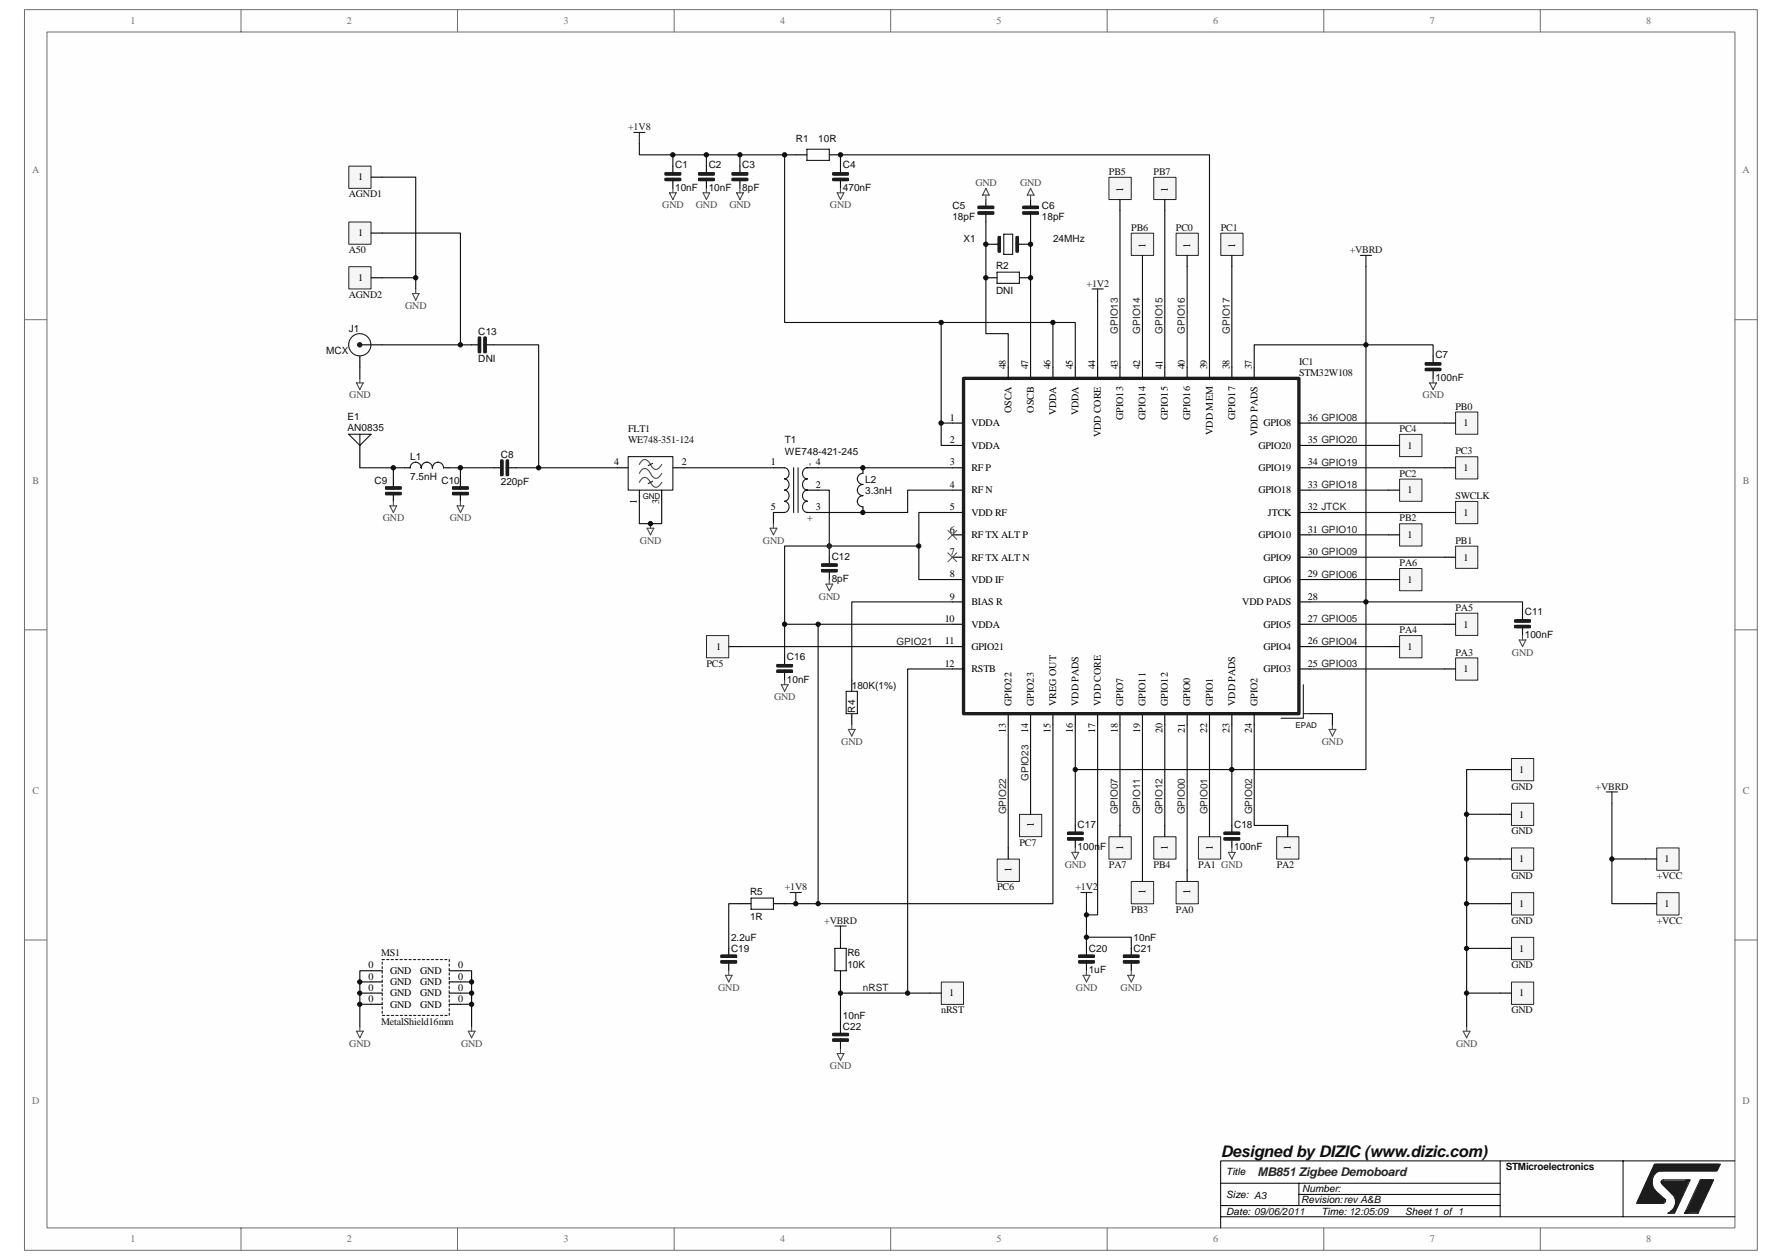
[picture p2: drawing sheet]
<svg xmlns="http://www.w3.org/2000/svg" width="297mm" height="210mm" viewBox="0 0 297 210" stroke-linecap="round" stroke-linejoin="round" font-family="sans-serif">
<path d="M4.1 1.6h288.8v206.8h-288.8z" fill="#fefefe"/>
<path d="M4.1 1.6h288.8v206.8h-288.8z" fill="none" stroke="#6e6e6e" stroke-width=".17"/>
<path d="M7.8 5.4h281.4v199.2h-281.4z" fill="#fefefe"/>
<g fill="none" stroke="#6e6e6e" stroke-width=".17">
<path d="M7.8 5.3h281.4v199.3h-281.4zM40.2 1.6v3.7M76.3 1.6v3.7M112.4 1.6v3.7M148.5 1.6v3.7M184.5 1.6v3.7M220.7 1.6v3.7M256.7 1.6v3.7M4.1 53.3h3.7M289.2 53.3h3.7M4.1 105h3.7M289.2 105h3.7"/>
<path d="M4.1 156.7h3.7M289.2 156.7h3.7M40.2 204.6v3.8M76.3 204.6v3.8M112.4 204.6v3.8M148.5 204.6v3.8M184.5 204.6v3.8M220.7 204.6v3.8M256.7 204.6v3.8"/>
</g>
<circle cx="138.2" cy="91" r=".36" fill="#0e0e0e" stroke="#0e0e0e" stroke-width=".17"/>
<path d="M203.5 197.2h46.6M216.5 197.2v3.7M216.5 199.1h33.6M250.1 193.5v9.3M270.5 193.5v9.3M289.2 193.5h-85.7v11.1M203.5 200.9h46.6M203.5 202.8h85.7" fill="none" stroke="#000" stroke-width=".17"/>
<g fill="none" stroke="#1c1c1c" stroke-width=".19">
<path d="M105.6 22.1h1.9M106.6 22.1v1.8M110.8 28.8h2.7v.4h-2.7zM110.8 29.7h2.7v.4h-2.7zM116.4 28.8h2.7v.4h-2.7zM116.4 29.7h2.7v.4h-2.7zM122 28.8h2.6v.4h-2.6zM122 29.7h2.6v.4h-2.6zM134.5 24.9h3.7v1.8h-3.7zM138.8 28.8h2.6v.4h-2.6zM138.8 29.7h2.6v.4h-2.6zM163 34.4h2.6v.4h-2.6z"/>
<path d="M163 35.3h2.6v.4h-2.6zM166.4 39.4h.3v2.6h-.3zM166.6 39.6v2.2M167.3 39h1.5v3.4h-1.5zM169.4 39.4h.3v2.6h-.3zM169.6 39.6v2.2M170.5 34.4h2.6v.4h-2.6zM170.5 35.3h2.6v.4h-2.6zM166.2 40.7h.4M169.6 40.7h.3M182 48.2h1.9M183 48.2v1.8"/>
<path d="M226.8 42.6h1.8M227.7 42.6v1.8M143.8 78.9a.92 .92 0 0 0-.9 .9 .91 .91 0 0 0 .9 .9M237.6 60.5h2.6v.3h-2.6zM237.6 61.4h2.6v.4h-2.6zM143.8 80.8a.92 .92 0 0 0-.9 .9 .97 .97 0 0 0 .9 .9 .92 .92 0 0 0-.9 1v-.1a.91 .91 0 0 0 .9 1M129.5 110.7h2.6v.4h-2.6zM129.5 111.7h2.6v.4h-2.6zM141.1 115.2h1.8v3.7h-1.8zM217.3 114.1v5.6h-3.8M217.3 118.9h1.1M252.5 103.3h2.6v.4h-2.6z"/>
<path d="M252.5 104.2h2.6v.4h-2.6zM177.9 138.7h2.6v.4h-2.6zM177.9 139.6h2.6v.4h-2.6zM204 138.7h2.6v.4h-2.6zM204 139.6h2.6v.4h-2.6zM120.2 159.2h2.6v.4h-2.6zM125.2 149.7h3.7v1.8h-3.7zM131.7 148.7h1.9M132.6 148.7v1.9M139.2 158.1h1.9v3.7h-1.9zM139.2 154.3h1.9M140.1 154.3v1.9"/>
<path d="M179.8 159.2h2.6v.4h-2.6zM180.2 148.7h1.8M181.1 148.7v1.9M187.3 159.2h2.6v.4h-2.6zM120.2 160.1h2.6v.4h-2.6zM138.8 172.2h2.6v.4h-2.6zM138.8 173.1h2.6v.4h-2.6zM179.8 160.1h2.6v.4h-2.6zM187.3 160.1h2.6v.4h-2.6zM275.8 198.3l1.8 1.7M275.9 198.3a1.93 1.93 0 0 1 1-3.2h9.3l.6-1.1h-11l-3 6.5h4.5a.38 .38 0 0 0 .3-.3 .38 .38 0 0 0-.2-.4M277.1 197.4l1.7 1.7a1.8 1.8 0 0 1-.3 2.7"/>
<path d="M277.1 197.3a.37 .37 0 0 1-.2-.4 .37 .37 0 0 1 .4-.3h4.4l-2.6 5.6h-1.1l.6-.4M281.2 196.6l-1 .6M281.6 196.6l-.2 .4v-.4l-.2 .2M278.9 201.8l.6-1.3h.2l-.6 1.3-.5 .2 .3-.3 .4-1 .6-.4-.8 1.7h-.7M280.8 202.2h2.2l2.6-5.6h-2.2l-2.6 5.6 .4-.4v.4M281.2 201.8l-.2 .4M282.8 201.8l.2 .4"/>
</g>
<g fill="none" stroke="#1c1c1c" stroke-width=".56">
<path d="M111 29h2.3M111 29.9h2.3M116.6 29h2.3M116.6 29.9h2.3M122.2 29h2.3M122.2 29.9h2.3M139 29h2.2M139 29.9h2.2M163.2 34.6h2.3M163.2 35.5h2.3M166.6 39.6v2.2M169.6 39.6v2.2"/>
<path d="M170.7 34.6h2.2M170.7 35.5h2.2M160.6 63.1h55.9v55.8h-55.9zM237.8 60.6h2.2M237.8 61.6h2.2M129.7 110.9h2.2M129.7 111.9h2.2M252.7 103.5h2.2M252.7 104.4h2.2M178.1 138.9h2.3M178.1 139.8h2.3M204.2 138.9h2.3"/>
<path d="M204.2 139.8h2.3M120.4 159.4h2.2M180 159.4h2.2M187.4 159.4h2.3M120.4 160.3h2.2M139 172.4h2.2M139 173.3h2.2M180 160.3h2.2M187.4 160.3h2.3M274.8 199.1l-.3 .5h1.3l-.8-.5-.2-1-.9 1.9h3l-1.7-1.1-.4-1.7-1.3 3M276.5 194.8l-.9 .7M277.3 197h3.9l-1.5 3.3h-.2v-.7l-.2-.4-2.2-2.2 .9 .4h2.6l-.7 1.8v.4l-.4-.7-1.1-1.2h1.8l-.3 1-1-.6h1"/>
<path d="M283.6 196.8h1.7l-2.5 5h-1.4zM283.6 197h1.1l-2 4.5h-.8l2.1-4.1h.3l-2 4.1M286 194.6h-10.2l.2-.4h10.4l-.4 .7h-10.4l-2.4 5.4h3.9l.2-.1v-.2l-1.7-1.5-.6-1h.2v-1.4l.4-.8 .5-.4"/>
</g>
<g fill="none" stroke="#000" stroke-width=".19">
<path d="M112.2 27.7v1.1M112.2 30.1v1.3M117.7 27.7v1.1M117.7 30.1v1.3M123.3 27.7v1.1M123.3 30.1v1.3M132.6 25.8h1.9M138.2 25.8h1.9M140.1 27.7v1.1M140.1 30.1v1.3M164.3 33.3v1.1M164.3 35.7v1.3"/>
<path d="M171.8 33.3v1.1M171.8 35.7v1.3M164.3 40.7h1.9M169.9 40.7h1.9M238.9 59.3v1.2M143.8 78v.9M158.7 70.5h1.9M158.7 74.2h1.9M158.7 78h1.9M168.1 61.2v1.9M171.8 61.2v1.9M175.5 61.2v1.9"/>
<path d="M179.2 61.2v1.9M183 61.2v1.9M186.7 61.2v1.9M190.4 61.2v1.9M194.2 61.2v1.9M197.9 61.2v1.9M201.6 61.2v1.9M205.3 61.2v1.9M209.1 61.2v1.9M216.5 70.5h1.9M216.5 74.2h1.9M216.5 78h1.9"/>
<path d="M238.9 61.8v1.3M143.8 84.5v.9M158.7 81.7h1.9M158.7 85.4h1.9M158.7 89.1h1.9M158.7 92.9h1.9M158.7 96.6h1.9M216.5 81.7h1.9M216.5 85.4h1.9M216.5 89.1h1.9M216.5 92.9h1.9M216.5 96.6h1.9"/>
<path d="M130.8 109.6v1.1M130.8 112.1v1.2M142 113.3v1.9M142 118.9v1.9M158.7 100.3h1.9M158.7 104h1.9M158.7 107.8h1.9M158.7 111.5h1.9M168.1 118.9v1.9M171.8 118.9v1.9M175.5 118.9v1.9M179.2 118.9v1.9"/>
<path d="M183 118.9v1.9M186.7 118.9v1.9M190.4 118.9v1.9M194.2 118.9v1.9M197.9 118.9v1.9M201.6 118.9v1.9M205.3 118.9v1.9M209.1 118.9v1.9M216.5 100.3h1.9M216.5 104h1.9M216.5 107.8h1.9M216.5 111.5h1.9"/>
<path d="M218.4 118.9h1.8M253.8 102.2v1.1M253.8 104.6v1.3M179.2 137.6v1.1M179.2 140v1.3M205.3 137.6v1.1M205.3 140v1.3M121.5 158.1v1.1M123.3 150.6h1.9M128.9 150.6h1.9M140.1 156.2v1.9M181.1 158.1v1.1"/>
<path d="M188.6 158.1v1.1M121.5 160.5v1.3M140.1 161.8v1.8M140.1 171.1v1.1M140.1 173.5v1.3M181.1 160.5v1.3M188.6 160.5v1.3"/>
</g>
<g fill="none" stroke="#4c4c4c" stroke-width=".19">
<path d="M111.6 32.1h1.1l-.5 1.2zM112.2 31.4v.7M117.2 32.1h1.1l-.6 1.2zM117.7 31.4v.7M122.8 32.1h1.1l-.6 1.2zM123.3 31.4v.7M139.5 32.1h1.2l-.6 1.2zM140.1 31.4v.7M164.3 31.4l.6 1.1h-1.1zM164.3 32.5v.8M171.8 31.4l.6 1.1h-1.2zM171.8 32.5v.8"/>
<path d="M238.3 63.8h1.1l-.5 1.1zM238.9 63.1v.7M130.2 114.1h1.2l-.6 1.1zM130.8 113.3v.8M253.2 106.7h1.1l-.5 1.1zM253.8 105.9v.8M141.4 121.6h1.1l-.5 1.1zM142 120.8v.8M221.5 121.6h1.2l-.6 1.1zM222.1 120.8v.8M178.7 142h1.1l-.6 1.2zM179.2 141.3v.7"/>
<path d="M204.8 142h1.1l-.6 1.2zM205.3 141.3v.7M120.9 162.5h1.1l-.5 1.1zM121.5 161.8v.7M139.5 175.6h1.2l-.6 1.1zM140.1 174.8v.8M180.5 162.5h1.2l-.6 1.1zM181.1 161.8v.7M188 162.5h1.1l-.5 1.1zM188.6 161.8v.7"/>
</g>
<g fill="none" stroke="#0e0e0e" stroke-width=".19">
<path d="M106.6 23.9v1.9h24.2M112.2 25.8v1.9M117.7 25.8v1.9M123.3 25.8v1.9M132.6 25.8h-1.8v27.9h44.7M140.1 27.7v-1.9h61.5v35.4M164.3 37v18.6h3.8v5.6M171.8 37v24.2M156.9 53.7v16.8M183 50v11.2M227.7 44.4v13.1h11.2v1.8M136.4 78h22.3"/>
<path d="M158.7 70.5h-1.8v3.7h1.8M175.5 61.2v-7.5h3.7v7.5M209.1 61.2v-3.7h18.6v42.8h-9.3M218.4 74.2h13M153.2 91h-22.4v13h27.9M158.7 85.4h-5.5v11.2h5.5M218.4 89.1h13M218.4 96.6h13M218.4 81.7h13M130.8 104v5.6M136.4 104v46.6M158.7 100.3h-16.7v13"/>
<path d="M218.4 107.8h13M220.2 118.9h1.9v1.9M175.5 120.8v29.8h-44.7M179.2 120.8v7.4h26.1v-7.4M179.2 128.2v9.4M183 120.8v31.7h-1.9M186.7 120.8v16.8M194.2 120.8v16.8M201.6 120.8v16.8M123.3 150.6h-1.8v7.5M181.1 150.6v5.6h7.5v1.9M181.1 156.2v1.9"/>
<path d="M140.1 163.6v7.5"/>
</g>
<path d="M158 88.4l1.5 1.5M158 92.1l1.5 1.5M159.5 88.4l-1.5 1.5M159.5 92.1l-1.5 1.5" fill="none" stroke="#4c4c4c" stroke-width=".17"/>
<path d="M233.3 94.8h3.7v3.6h-3.7z" fill="#f5f5f5"/>
<path d="M233.3 94.7h3.7v3.7h-3.7z" fill="none" stroke="#262626" stroke-width=".17"/>
<path d="M231.4 96.6h1.9" fill="none" stroke="#000" stroke-width=".19"/>
<path d="M233.3 87.3h3.7v3.7h-3.7z" fill="#f5f5f5"/>
<path d="M233.3 87.3h3.7v3.7h-3.7z" fill="none" stroke="#262626" stroke-width=".17"/>
<path d="M231.4 89.1h1.9" fill="none" stroke="#000" stroke-width=".19"/>
<path d="M233.3 79.9h3.7v3.6h-3.7z" fill="#f5f5f5"/>
<path d="M233.3 79.8h3.7v3.7h-3.7z" fill="none" stroke="#262626" stroke-width=".17"/>
<path d="M231.4 81.7h1.9" fill="none" stroke="#000" stroke-width=".19"/>
<path d="M233.3 72.4h3.7v3.7h-3.7z" fill="#f5f5f5"/>
<path d="M233.3 72.4h3.7v3.7h-3.7z" fill="none" stroke="#262626" stroke-width=".17"/>
<path d="M231.4 74.2h1.9" fill="none" stroke="#000" stroke-width=".19"/>
<path d="M233.3 105.9h3.7v3.7h-3.7z" fill="#f5f5f5"/>
<path d="M233.3 105.9h3.7v3.7h-3.7z" fill="none" stroke="#262626" stroke-width=".17"/>
<path d="M231.4 107.8h1.9" fill="none" stroke="#000" stroke-width=".19"/>
<path d="M242.7 68.7h3.6v3.7h-3.6z" fill="#f5f5f5"/>
<path d="M242.6 68.7h3.7v3.7h-3.7z" fill="none" stroke="#262626" stroke-width=".17"/>
<path d="M240.7 70.5h1.9" fill="none" stroke="#000" stroke-width=".19"/>
<path d="M242.7 76.1h3.6v3.7h-3.6z" fill="#f5f5f5"/>
<path d="M242.6 76.1h3.7v3.7h-3.7z" fill="none" stroke="#262626" stroke-width=".17"/>
<path d="M240.7 78h1.9" fill="none" stroke="#000" stroke-width=".19"/>
<path d="M242.7 83.6h3.6v3.7h-3.6z" fill="#f5f5f5"/>
<path d="M242.6 83.6h3.7v3.7h-3.7z" fill="none" stroke="#262626" stroke-width=".17"/>
<path d="M240.7 85.4h1.9" fill="none" stroke="#000" stroke-width=".19"/>
<path d="M242.7 91h3.6v3.7h-3.6z" fill="#f5f5f5"/>
<path d="M242.6 91h3.7v3.7h-3.7z" fill="none" stroke="#262626" stroke-width=".17"/>
<path d="M240.7 92.9h1.9" fill="none" stroke="#000" stroke-width=".19"/>
<path d="M242.7 102.2h3.6v3.7h-3.6z" fill="#f5f5f5"/>
<path d="M242.6 102.2h3.7v3.7h-3.7z" fill="none" stroke="#262626" stroke-width=".17"/>
<path d="M240.7 104h1.9" fill="none" stroke="#000" stroke-width=".19"/>
<path d="M253.8 102.2v-1.9h-26.1v27.9h-22.4v9.4" fill="none" stroke="#0e0e0e" stroke-width=".19"/>
<path d="M242.7 109.7h3.6v3.6h-3.6z" fill="#f5f5f5"/>
<path d="M242.6 109.6h3.7v3.7h-3.7z" fill="none" stroke="#262626" stroke-width=".17"/>
<path d="M240.7 111.5h1.9" fill="none" stroke="#000" stroke-width=".19"/>
<path d="M218.4 70.5h22.3M218.4 78h22.3M218.4 85.4h22.3M218.4 92.9h22.3M218.4 104h22.3M218.4 111.5h22.3" fill="none" stroke="#0e0e0e" stroke-width=".19"/>
<path d="M188.6 38.9h3.7v3.7h-3.7z" fill="#f5f5f5"/>
<path d="M188.6 38.9h3.7v3.7h-3.7z" fill="none" stroke="#262626" stroke-width=".17"/>
<path d="M190.4 42.6v1.8" fill="none" stroke="#000" stroke-width=".19"/>
<path d="M196.1 38.9h3.6v3.7h-3.6z" fill="#f5f5f5"/>
<path d="M196 38.9h3.7v3.7h-3.7z" fill="none" stroke="#262626" stroke-width=".17"/>
<path d="M197.9 42.6v1.8" fill="none" stroke="#000" stroke-width=".19"/>
<path d="M203.5 38.9h3.7v3.7h-3.7z" fill="#f5f5f5"/>
<path d="M203.5 38.9h3.7v3.7h-3.7z" fill="none" stroke="#262626" stroke-width=".17"/>
<path d="M205.3 42.6v1.8" fill="none" stroke="#000" stroke-width=".19"/>
<path d="M192.3 29.6h3.7v3.7h-3.7z" fill="#f5f5f5"/>
<path d="M192.3 29.5h3.7v3.8h-3.7z" fill="none" stroke="#262626" stroke-width=".17"/>
<path d="M194.2 33.3v1.8" fill="none" stroke="#000" stroke-width=".19"/>
<path d="M194.2 35.1v26.1M190.4 44.4v16.8M197.9 44.4v16.8M205.3 44.4v16.8" fill="none" stroke="#0e0e0e" stroke-width=".19"/>
<path d="M184.9 139.5h3.7v3.7h-3.7z" fill="#f5f5f5"/>
<path d="M184.8 139.4h3.8v3.8h-3.8z" fill="none" stroke="#262626" stroke-width=".17"/>
<path d="M186.7 137.6v1.8" fill="none" stroke="#000" stroke-width=".19"/>
<path d="M192.3 139.5h3.7v3.7h-3.7z" fill="#f5f5f5"/>
<path d="M192.3 139.4h3.7v3.8h-3.7z" fill="none" stroke="#262626" stroke-width=".17"/>
<path d="M194.2 137.6v1.8" fill="none" stroke="#000" stroke-width=".19"/>
<path d="M199.8 139.5h3.7v3.7h-3.7z" fill="#f5f5f5"/>
<path d="M199.8 139.4h3.7v3.8h-3.7z" fill="none" stroke="#262626" stroke-width=".17"/>
<path d="M201.6 137.6v1.8" fill="none" stroke="#000" stroke-width=".19"/>
<path d="M212.8 139.5h3.7v3.7h-3.7z" fill="#f5f5f5"/>
<path d="M212.8 139.4h3.7v3.8h-3.7z" fill="none" stroke="#262626" stroke-width=".17"/>
<path d="M214.6 137.6v1.8" fill="none" stroke="#000" stroke-width=".19"/>
<path d="M209.1 120.8v16.8h5.5" fill="none" stroke="#0e0e0e" stroke-width=".19"/>
<path d="M188.6 146.9h3.7v3.7h-3.7z" fill="#f5f5f5"/>
<path d="M188.6 146.9h3.7v3.7h-3.7z" fill="none" stroke="#262626" stroke-width=".17"/>
<path d="M190.4 145v1.9" fill="none" stroke="#000" stroke-width=".19"/>
<path d="M196.1 146.9h3.6v3.7h-3.6z" fill="#f5f5f5"/>
<path d="M196 146.9h3.7v3.7h-3.7z" fill="none" stroke="#262626" stroke-width=".17"/>
<path d="M197.9 145v1.9" fill="none" stroke="#000" stroke-width=".19"/>
<path d="M190.4 120.8v24.2M197.9 120.8v24.2" fill="none" stroke="#0e0e0e" stroke-width=".19"/>
<path d="M252 133.9h3.6v3.7h-3.6z" fill="#f5f5f5"/>
<path d="M251.9 133.9h3.7v3.7h-3.7z" fill="none" stroke="#262626" stroke-width=".17"/>
<path d="M250.1 135.7h1.8" fill="none" stroke="#000" stroke-width=".19"/>
<path d="M252 126.4h3.6v3.7h-3.6z" fill="#f5f5f5"/>
<path d="M251.9 126.4h3.7v3.7h-3.7z" fill="none" stroke="#262626" stroke-width=".17"/>
<path d="M250.1 128.2h1.8" fill="none" stroke="#000" stroke-width=".19"/>
<path d="M252 148.8h3.6v3.7h-3.6z" fill="#f5f5f5"/>
<path d="M251.9 148.8h3.7v3.7h-3.7z" fill="none" stroke="#262626" stroke-width=".17"/>
<path d="M250.1 150.6h1.8" fill="none" stroke="#000" stroke-width=".19"/>
<path d="M252 141.3h3.6v3.7h-3.6z" fill="#f5f5f5"/>
<path d="M251.9 141.3h3.7v3.7h-3.7z" fill="none" stroke="#262626" stroke-width=".17"/>
<path d="M250.1 143.2h1.8" fill="none" stroke="#000" stroke-width=".19"/>
<path d="M276.2 141.3h3.7v3.7h-3.7z" fill="#f5f5f5"/>
<path d="M276.2 141.3h3.7v3.7h-3.7z" fill="none" stroke="#262626" stroke-width=".17"/>
<path d="M274.3 143.2h1.8" fill="none" stroke="#000" stroke-width=".19"/>
<path d="M244.5 135.7h5.6M244.5 143.2h5.6M244.5 150.6h5.6" fill="none" stroke="#0e0e0e" stroke-width=".19"/>
<path d="M243.9 171.9h1.1l-.5 1.1zM244.5 171.1v.8" fill="none" stroke="#4c4c4c" stroke-width=".19"/>
<path d="M267.8 132h1.8M268.7 132v1.8" fill="none" stroke="#1c1c1c" stroke-width=".19"/>
<path d="M156.9 163.7h3.7v3.7h-3.7z" fill="#f5f5f5"/>
<path d="M156.9 163.7h3.7v3.7h-3.7z" fill="none" stroke="#262626" stroke-width=".17"/>
<g fill="none" stroke="#000" stroke-width=".19">
<path d="M60 59.3v1.9M60 57.5h3.7M78.6 57.5h1.1M81 57.5h1.3M60 74.2v3.8M65.6 79.8v1.3M67.4 78h1M74 78h.9M76.7 79.8v1.3M82.3 78h1.2M84.8 78h1.3M128.9 78h1.9"/>
<path d="M134.5 78h1.9M65.6 82.4v1.1M76.7 82.4v1.1M128.9 85.4h1.9M134.5 85.4h1.9M134.5 81.7h1.9M138.2 92.9v1.1M138.2 95.3v1.3M155 165.5h1.9"/>
</g>
<path d="M60 78h5.6v1.8M60 61.2v1.9M65.6 78h1.8M74.9 78h1.8v1.8M128.9 85.4v1.9M136.4 81.7h1.8v11.2M158.7 81.7h-7.4v3.7h-14.9M158.7 111.5h-7.4v54M168.1 120.8v20.5M140.1 165.5h14.9" fill="none" stroke="#0e0e0e" stroke-width=".19"/>
<g fill="none" stroke="#1c1c1c" stroke-width=".19">
<path d="M79.7 56.2h.4v2.6h-.4zM80.7 56.2h.3v2.6h-.3zM58.1 72.4h3.7l-1.8 1.8zM60 72.4v1.8M68.4 78a.92 .92 0 0 1 .9-1 .92 .92 0 0 1 .9 1 .92 .92 0 0 1 .9-1 .92 .92 0 0 1 1 1M72.1 78a.92 .92 0 0 1 .9-1 .92 .92 0 0 1 .9 1M83.5 76.7h.3v2.6h-.3zM84.4 76.7h.4v2.6h-.4zM130.8 78a.94 .94 0 0 1 .7 .9 .94 .94 0 0 1-.7 .9 .96 .96 0 0 1 .7 .9 .96 .96 0 0 1-.7 1 .96 .96 0 0 1 .7 .9 .96 .96 0 0 1-.7 .9M132.3 78v7.4M133 78v7.4M134.5 78a.94 .94 0 0 0-.7 .9 .94 .94 0 0 0 .7 .9 .94 .94 0 0 0-.7 .9 .94 .94 0 0 0 .7 1 .94 .94 0 0 0-.7 .9 .94 .94 0 0 0 .7 .9"/>
<path d="M64.3 82.1h2.6v.3h-2.6zM64.3 81.1h2.6v.4h-2.6zM75.4 82.1h2.7v.3h-2.7zM75.4 81.1h2.7v.4h-2.7zM130.8 83.5a.94 .94 0 0 1 .7 1 .94 .94 0 0 1-.7 .9M134.5 83.5a.94 .94 0 0 0-.7 1 .94 .94 0 0 0 .7 .9M136.9 94h2.6v.4h-2.6zM136.9 94.9h2.6v.4h-2.6z"/>
<circle cx="60" cy="57.5" r="1.85"/>
</g>
<path d="M79.9 56.4v2.2M80.9 56.4v2.2M83.6 76.9v2.2M84.6 76.9v2.2M64.4 82.3h2.3M64.4 81.3h2.3M75.6 82.3h2.3M75.6 81.3h2.3M137.1 94.2h2.3M137.1 95.1h2.3" fill="none" stroke="#1c1c1c" stroke-width=".56"/>
<path d="M59.4 63.8h1.1l-.5 1.1zM60 63.1v.7M65 84.3h1.1l-.5 1.1zM65.6 83.5v.8M76.2 84.3h1.1l-.6 1.1zM76.7 83.5v.8M128.4 88h1.1l-.6 1.1zM128.9 87.3v.7M137.7 97.3h1.1l-.6 1.1zM138.2 96.6v.7" fill="none" stroke="#4c4c4c" stroke-width=".19"/>
<circle cx="60" cy="57.5" r=".36" fill="#1c1c1c" stroke="#1c1c1c" stroke-width=".19"/>
<circle cx="138.2" cy="91" r=".36" fill="#262626" stroke="#262626" stroke-width=".17"/>
<path d="M58.2 37h3.6v3.7h-3.6z" fill="#f5f5f5"/>
<path d="M58.1 37h3.7v3.7h-3.7z" fill="none" stroke="#262626" stroke-width=".17"/>
<path d="M61.8 38.8h1.9" fill="none" stroke="#000" stroke-width=".19"/>
<path d="M186.7 35.1v26.1M123.3 107.8h35.4M268.7 133.8v9.4h5.6" fill="none" stroke="#0e0e0e" stroke-width=".19"/>
<path d="M58.2 27.7h3.6v3.7h-3.6z" fill="#f5f5f5"/>
<path d="M58.1 27.7h3.7v3.7h-3.7z" fill="none" stroke="#262626" stroke-width=".17"/>
<path d="M61.8 29.5h1.9" fill="none" stroke="#000" stroke-width=".19"/>
<path d="M58.2 44.5h3.6v3.7h-3.6z" fill="#f5f5f5"/>
<path d="M58.1 44.4h3.7v3.8h-3.7z" fill="none" stroke="#262626" stroke-width=".17"/>
<path d="M61.8 46.3h1.9M164.3 46.3h1.9M169.9 46.3h1.9" fill="none" stroke="#000" stroke-width=".19"/>
<path d="M68.7 48.9h1.1l-.5 1.1zM69.3 48.2v.7" fill="none" stroke="#4c4c4c" stroke-width=".19"/>
<path d="M63.7 29.5h5.6v16.8M63.7 46.3h5.6v1.9" fill="none" stroke="#0e0e0e" stroke-width=".19"/>
<path d="M166.2 45.4h3.7v1.8h-3.7z" fill="none" stroke="#1c1c1c" stroke-width=".19"/>
<path d="M117.8 105.9h3.7v3.7h-3.7z" fill="#f5f5f5"/>
<path d="M117.8 105.9h3.7v3.7h-3.7z" fill="none" stroke="#262626" stroke-width=".17"/>
<path d="M121.5 107.8h1.8" fill="none" stroke="#000" stroke-width=".19"/>
<path d="M171.8 120.8v13" fill="none" stroke="#0e0e0e" stroke-width=".19"/>
<path d="M166.2 143.2h3.7v3.7h-3.7z" fill="#f5f5f5"/>
<path d="M166.2 143.2h3.7v3.7h-3.7z" fill="none" stroke="#262626" stroke-width=".17"/>
<path d="M168.1 141.3v1.9" fill="none" stroke="#000" stroke-width=".19"/>
<path d="M170 135.7h3.6v3.7h-3.6z" fill="#f5f5f5"/>
<path d="M169.9 135.7h3.7v3.7h-3.7z" fill="none" stroke="#262626" stroke-width=".17"/>
<path d="M171.8 133.8v1.9" fill="none" stroke="#000" stroke-width=".19"/>
<path d="M276.2 148.8h3.7v3.7h-3.7z" fill="#f5f5f5"/>
<path d="M276.2 148.8h3.7v3.7h-3.7z" fill="none" stroke="#262626" stroke-width=".17"/>
<path d="M274.3 150.6h1.8" fill="none" stroke="#000" stroke-width=".19"/>
<path d="M268.7 143.2v7.4h5.6" fill="none" stroke="#0e0e0e" stroke-width=".19"/>
<path d="M252 163.7h3.6v3.7h-3.6z" fill="#f5f5f5"/>
<path d="M251.9 163.7h3.7v3.7h-3.7z" fill="none" stroke="#262626" stroke-width=".17"/>
<path d="M250.1 165.5h1.8" fill="none" stroke="#000" stroke-width=".19"/>
<path d="M252 156.2h3.6v3.7h-3.6z" fill="#f5f5f5"/>
<path d="M251.9 156.2h3.7v3.7h-3.7z" fill="none" stroke="#262626" stroke-width=".17"/>
<path d="M250.1 158.1h1.8" fill="none" stroke="#000" stroke-width=".19"/>
<path d="M63.7 38.8h13v18.7h-13M250.1 128.2h-5.6v29.9h5.6M244.5 158.1v13M244.5 165.5h5.6" fill="none" stroke="#0e0e0e" stroke-width=".19"/>
<path d="M184.9 29.6h3.7v3.7h-3.7z" fill="#f5f5f5"/>
<path d="M184.8 29.5h3.8v3.8h-3.8z" fill="none" stroke="#262626" stroke-width=".17"/>
<g fill="none" stroke="#000" stroke-width=".19">
<path d="M186.7 33.3v1.8M102.8 78h1.9M112.2 78h1.8M106.6 81.7v1.8M110.3 81.7v1.8M61.8 167.4h1.9M61.8 161.8h1.9M61.8 165.5h1.9M61.8 163.6h1.9M74.9 167.4h1.8M74.9 161.8h1.8M74.9 165.5h1.8"/>
<path d="M74.9 163.6h1.8"/>
</g>
<g fill="none" stroke="#0e0e0e" stroke-width=".19">
<path d="M76.7 57.5h1.9M82.3 57.5h7.5v20.5h13M76.7 78h5.6M86.1 78h3.7M114 78h14.9M106.6 83.5v3.8h3.7v-3.8M60 163.6h1.8M60 165.5h1.8M60 167.4h1.8M61.8 161.8h-1.8v9.3M76.7 161.8h1.9v9.3M76.7 163.6h1.9"/>
<path d="M76.7 165.5h1.9M76.7 167.4h1.9"/>
</g>
<path d="M104.7 76.1h7.5v5.6h-7.5zM108.8 77.2l-.7 .4M108.8 80.2l-.7 .4" fill="none" stroke="#1c1c1c" stroke-width=".19"/>
<path d="M106.6 78.9a.86 .86 0 0 1 1.3-.6l.5 .5a.98 .98 0 0 0 .9 .8 .98 .98 0 0 0 1-.7M106.6 77.4a.86 .86 0 0 1 .6-.7 .86 .86 0 0 1 .9 .2l.3 .5a.86 .86 0 0 0 .6 .8 .86 .86 0 0 0 1-.3l.3-.5M106.6 80.4a.87 .87 0 0 1 1.3-.7l.5 .6a.95 .95 0 0 0 .9 .8 .95 .95 0 0 0 1-.7M107.9 88h1.1l-.6 1.1zM108.4 87.3v.7M59.4 171.9h1.1l-.5 1.1zM60 171.1v.8M78.1 171.9h1.1l-.6 1.1zM78.6 171.1v.8" fill="none" stroke="#4c4c4c" stroke-width=".19"/>
<path d="M63.7 159.9h11.2v9.3h-11.2v-9.3" fill="none" stroke="#1c1c1c" stroke-width=".19" stroke-dasharray=".4 .4"/>
<g fill="#0e0e0e" stroke="#0e0e0e" stroke-width=".17">
<circle cx="60" cy="167.4" r=".36"/>
<circle cx="60" cy="165.5" r=".36"/>
<circle cx="60" cy="163.6" r=".36"/>
<circle cx="65.6" cy="78" r=".37"/>
<circle cx="69.3" cy="46.3" r=".37"/>
<circle cx="76.7" cy="78" r=".36"/>
<circle cx="76.7" cy="57.5" r=".36"/>
<circle cx="78.6" cy="167.4" r=".36"/>
<circle cx="78.6" cy="165.5" r=".36"/>
<circle cx="78.6" cy="163.6" r=".36"/>
<circle cx="89.8" cy="78" r=".36"/>
<circle cx="108.4" cy="87.3" r=".37"/>
<circle cx="112.2" cy="25.8" r=".37"/>
<circle cx="117.7" cy="25.8" r=".36"/>
<circle cx="123.3" cy="25.8" r=".36"/>
<circle cx="130.8" cy="104" r=".36"/>
<circle cx="130.8" cy="25.8" r=".36"/>
<circle cx="132.6" cy="150.6" r=".36"/>
<circle cx="136.4" cy="150.6" r=".36"/>
<circle cx="136.4" cy="104" r=".36"/>
<circle cx="140.1" cy="165.5" r=".36"/>
<circle cx="140.1" cy="25.8" r=".36"/>
<circle cx="143.8" cy="85.4" r=".36"/>
<circle cx="143.8" cy="78" r=".36"/>
<circle cx="151.3" cy="165.5" r=".36"/>
<circle cx="153.1" cy="91" r=".36"/>
<circle cx="156.9" cy="70.5" r=".37"/>
<circle cx="156.9" cy="53.7" r=".37"/>
<circle cx="164.3" cy="46.3" r=".36"/>
<circle cx="164.3" cy="40.7" r=".36"/>
<circle cx="171.8" cy="46.3" r=".36"/>
<circle cx="171.8" cy="40.7" r=".36"/>
<circle cx="175.5" cy="53.7" r=".36"/>
<circle cx="179.2" cy="128.2" r=".36"/>
<circle cx="181.1" cy="156.2" r=".36"/>
<circle cx="181.1" cy="152.5" r=".36"/>
<circle cx="205.3" cy="128.2" r=".36"/>
<circle cx="227.7" cy="100.3" r=".36"/>
<circle cx="227.7" cy="57.5" r=".36"/>
<circle cx="244.5" cy="165.5" r=".36"/>
<circle cx="244.5" cy="158.1" r=".36"/>
<circle cx="244.5" cy="150.6" r=".36"/>
<circle cx="244.5" cy="143.2" r=".36"/>
<circle cx="244.5" cy="135.7" r=".36"/>
<circle cx="268.7" cy="143.2" r=".36"/>
</g>
<text font-size="2.7" fill="#0e0e0e" x="203.5" y="192.9">Designed by DIZIC (www.dizic.com)</text>
<text font-size="2" fill="#262626" x="209.6" y="196">MB851 Zigbee Demoboard</text>
<g font-size="1.7" fill="#706f64">
<text x="21.7" y="4">1</text>
<text x="57.8" y="4">2</text>
<text x="93.9" y="4">3</text>
<text x="130" y="4">4</text>
<text x="166.1" y="4">5</text>
<text x="202.2" y="4">6</text>
<text x="238.3" y="4">7</text>
<text x="274.4" y="4">8</text>
<text x="5.4" y="28.9">A</text>
<text x="290.5" y="28.9">A</text>
<text x="5.4" y="80.6">B</text>
<text x="290.5" y="80.6">B</text>
<text x="5.4" y="132.3">C</text>
<text x="290.5" y="132.3">C</text>
<text x="5.4" y="184">D</text>
<text x="290.5" y="184">D</text>
<text x="21.7" y="207">1</text>
<text x="57.8" y="207">2</text>
<text x="93.9" y="207">3</text>
<text x="130" y="207">4</text>
<text x="166.1" y="207">5</text>
<text x="202.2" y="207">6</text>
<text x="238.3" y="207">7</text>
<text x="274.4" y="207">8</text>
</g>
<g font-size="1.7" fill="#1c1c1c">
<text x="104.7" y="21.7">+1V8</text>
<text x="181.1" y="47.8">+1V2</text>
<text x="225" y="42.2">+VBRD</text>
<text x="266" y="131.6">+VBRD</text>
<text x="130.8" y="148.4">+1V8</text>
<text x="179.3" y="148.4">+1V2</text>
<text x="137.4" y="153.9">+VBRD</text>
</g>
<g font-size="1.7" fill="#0e0e0e">
<text x="132.7" y="23.6">R1</text>
<text x="136.4" y="23.6">10R</text>
<text x="112.5" y="28.1">C1</text>
<text x="118.1" y="28.1">C2</text>
<text x="123.7" y="28.1">C3</text>
<text x="140.5" y="28.1">C4</text>
<text x="184.8" y="29.1">PB5</text>
<text x="192.3" y="29.1">PB7</text>
<text x="58.1" y="32.9">AGND1</text>
<text x="112.5" y="31.8">10nF</text>
<text x="118.1" y="31.8">10nF</text>
<text x="123.7" y="31.8">8pF</text>
<text x="140.5" y="31.8">470nF</text>
<text x="158.7" y="34.8">C5</text>
<text x="173.7" y="34.8">C6</text>
<text x="158.7" y="36.6">18pF</text>
<text x="160.6" y="40.4">X1</text>
<text x="173.7" y="36.6">18pF</text>
<text x="175.5" y="40.4">24MHz</text>
<text x="188.6" y="38.5">PB6</text>
<text x="196" y="38.5">PC0</text>
<text x="203.5" y="38.5">PC1</text>
<text x="58.1" y="42.2">A50</text>
<text x="166" y="44.8">R2</text>
<text x="58.1" y="49.6">AGND2</text>
<text x="166" y="48.9">DNI</text>
<text x="54.4" y="59">MCX</text>
<text x="58.1" y="55.3">J1</text>
<text x="79.7" y="55.8">C13</text>
<text x="239.3" y="59.7">C7</text>
<text x="79.7" y="60.3">DNI</text>
<text x="216.5" y="60.8">IC1</text>
<text x="216.5" y="62.7">STM32W108</text>
<text x="239.3" y="63.5">100nF</text>
<text x="57.9" y="70">E1</text>
<text x="57.9" y="71.8">AN0835</text>
<text x="104.7" y="72">FLT1</text>
<text x="233.3" y="72">PC4</text>
<text x="242.6" y="68.3">PB0</text>
<text x="68.4" y="76.7">L1</text>
<text x="83.5" y="76.3">C8</text>
<text x="104.7" y="73.9">WE748-351-124</text>
<text x="130.8" y="73.9">T1</text>
<text x="130.8" y="75.8">WE748-421-245</text>
<text x="135.4" y="77.6" transform="rotate(-90 135.4 77.6)">-</text>
<text x="242.6" y="75.7">PC3</text>
<text x="62.4" y="80.6">C9</text>
<text x="68.4" y="80">7.5nH</text>
<text x="73.6" y="80.6">C10</text>
<text x="83.5" y="80.8">220pF</text>
<text x="144.2" y="80.4">L2</text>
<text x="144.2" y="82.3">3.3nH</text>
<text x="233.3" y="79.4">PC2</text>
<text x="242.6" y="83.2">SWCLK</text>
<text x="134.5" y="86.9">+</text>
<text x="233.3" y="86.9">PB2</text>
<text x="138.6" y="93.3">C12</text>
<text x="233.3" y="94.3">PA6</text>
<text x="242.6" y="90.6">PB1</text>
<text x="138.6" y="97">8pF</text>
<text x="242.6" y="101.8">PA5</text>
<text x="233.3" y="105.5">PA4</text>
<text x="254.2" y="102.6">C11</text>
<text x="254.2" y="106.3">100nF</text>
<text x="117.7" y="111.1">PC5</text>
<text x="131.2" y="110">C16</text>
<text x="131.2" y="113.7">10nF</text>
<text x="242.6" y="109.2">PA3</text>
<text x="142" y="114.9">180K(1%)</text>
<text x="142.5" y="118.8" transform="rotate(-90 142.5 118.8)">R4</text>
<text x="251.9" y="131.6">GND</text>
<text x="179.6" y="138">C17</text>
<text x="205.7" y="138">C18</text>
<text x="169.9" y="140.9">PC7</text>
<text x="179.6" y="141.7">100nF</text>
<text x="205.7" y="141.7">100nF</text>
<text x="251.9" y="139">GND</text>
<text x="125" y="149.1">R5</text>
<text x="166.2" y="148.4">PC6</text>
<text x="184.8" y="144.6">PA7</text>
<text x="192.3" y="144.6">PB4</text>
<text x="199.7" y="144.6">PA1 GND</text>
<text x="212.8" y="144.6">PA2</text>
<text x="251.9" y="146.5">GND</text>
<text x="276.2" y="146.5">+VCC</text>
<text x="125" y="153.2">1R</text>
<text x="188.6" y="152.1">PB3</text>
<text x="196" y="152.1">PA0</text>
<text x="251.9" y="153.9">GND</text>
<text x="276.2" y="153.9">+VCC</text>
<text x="63.5" y="159.3">MS1</text>
<text x="121.9" y="158.6">C19</text>
<text x="121.9" y="156.8">2.2uF</text>
<text x="141.2" y="159.4">R6</text>
<text x="141.2" y="161.2">10K</text>
<text x="181.5" y="158.6">C20</text>
<text x="189" y="158.6">C21</text>
<text x="189" y="156.8">10nF</text>
<text x="251.9" y="161.4">GND</text>
<text x="181.5" y="162.2">1uF</text>
<text x="63.5" y="170.9">MetalShield16mm</text>
<text x="140.5" y="171.7">C22</text>
<text x="140.5" y="169.8">10nF</text>
<text x="156.9" y="168.8">nRST</text>
<text x="251.9" y="168.8">GND</text>
<text x="251" y="194.9">STMicroelectronics</text>
</g>
<g font-size="1.7">
<text x="59.7" y="30.1">1</text>
<text x="187.2" y="32" transform="rotate(-90 187.2 32)">1</text>
<text x="194.7" y="32" transform="rotate(-90 194.7 32)">1</text>
<text x="59.7" y="39.4">1</text>
<text x="191" y="41.3" transform="rotate(-90 191 41.3)">1</text>
<text x="198.4" y="41.3" transform="rotate(-90 198.4 41.3)">1</text>
<text x="205.9" y="41.3" transform="rotate(-90 205.9 41.3)">1</text>
<text x="59.7" y="46.8">1</text>
<text x="167.7" y="61.6" transform="rotate(-90 167.7 61.6)">48</text>
<text x="171.4" y="61.6" transform="rotate(-90 171.4 61.6)">47</text>
<text x="175.1" y="61.6" transform="rotate(-90 175.1 61.6)">46</text>
<text x="178.8" y="61.6" transform="rotate(-90 178.8 61.6)">45</text>
<text x="182.6" y="61.6" transform="rotate(-90 182.6 61.6)">44</text>
<text x="186.3" y="61.6" transform="rotate(-90 186.3 61.6)">43</text>
<text x="190" y="61.6" transform="rotate(-90 190 61.6)">42</text>
<text x="193.8" y="61.6" transform="rotate(-90 193.8 61.6)">41</text>
<text x="197.5" y="61.6" transform="rotate(-90 197.5 61.6)">40</text>
<text x="201.2" y="61.6" transform="rotate(-90 201.2 61.6)">39</text>
<text x="204.9" y="61.6" transform="rotate(-90 204.9 61.6)">38</text>
<text x="208.7" y="61.6" transform="rotate(-90 208.7 61.6)">37</text>
<text x="158.3" y="70.1">1</text>
<text x="161.9" y="71.1">VDDA</text>
<text x="168.6" y="68.9" transform="rotate(-90 168.6 68.9)">OSCA</text>
<text x="172.3" y="68.7" transform="rotate(-90 172.3 68.7)">OSCB</text>
<text x="176" y="69.2" transform="rotate(-90 176 69.2)">VDDA</text>
<text x="179.8" y="69.2" transform="rotate(-90 179.8 69.2)">VDDA</text>
<text x="187.2" y="70" transform="rotate(-90 187.2 70)">GPIO13</text>
<text x="191" y="70" transform="rotate(-90 191 70)">GPIO14</text>
<text x="194.7" y="70" transform="rotate(-90 194.7 70)">GPIO15</text>
<text x="198.4" y="70" transform="rotate(-90 198.4 70)">GPIO16</text>
<text x="205.9" y="70" transform="rotate(-90 205.9 70)">GPIO17</text>
<text x="210.6" y="71.1">GPIO8</text>
<text x="218" y="70.1">36 GPIO08</text>
<text x="243.9" y="71.1">1</text>
<text x="102.4" y="77.6">4</text>
<text x="113.7" y="77.6">2</text>
<text x="128.5" y="77.6">1</text>
<text x="136" y="77.6">4</text>
<text x="158.3" y="73.9">2</text>
<text x="158.3" y="77.6">3</text>
<text x="161.9" y="74.8">VDDA</text>
<text x="183.5" y="72.9" transform="rotate(-90 183.5 72.9)">VDD CORE</text>
<text x="202.1" y="72.5" transform="rotate(-90 202.1 72.5)">VDD MEM</text>
<text x="209.6" y="72.7" transform="rotate(-90 209.6 72.7)">VDD PADS</text>
<text x="209.8" y="74.8">GPIO20</text>
<text x="218" y="77.6">34 GPIO19</text>
<text x="218" y="73.9">35 GPIO20</text>
<text x="234.6" y="74.8">1</text>
<text x="136" y="81.3">2</text>
<text x="158.3" y="81.3">4</text>
<text x="161.9" y="78.5">RF P</text>
<text x="161.9" y="82.2">RF N</text>
<text x="209.8" y="78.5">GPIO19</text>
<text x="209.8" y="82.2">GPIO18</text>
<text x="218" y="81.3">33 GPIO18</text>
<text x="234.6" y="82.2">1</text>
<text x="243.9" y="78.5">1</text>
<text x="106.2" y="84" transform="rotate(-90 106.2 84)">1</text>
<text x="109.9" y="84" transform="rotate(-90 109.9 84)">3</text>
<text x="128.5" y="85">5</text>
<text x="136" y="85">3</text>
<text x="158.3" y="85">5</text>
<text x="158.3" y="88.8">6</text>
<text x="161.9" y="86">VDD RF</text>
<text x="161.9" y="89.7">RF TX ALT P</text>
<text x="209.8" y="89.7">GPIO10</text>
<text x="211.3" y="86">JTCK</text>
<text x="218" y="85">32 JTCK</text>
<text x="218" y="88.8">31 GPIO10</text>
<text x="234.6" y="89.7">1</text>
<text x="243.9" y="86">1</text>
<text x="158.3" y="92.5">7</text>
<text x="161.9" y="93.4">RF TX ALT N</text>
<text x="210.6" y="93.4">GPIO9</text>
<text x="218" y="92.5">30 GPIO09</text>
<text x="243.9" y="93.4">1</text>
<text x="158.3" y="96.2">8</text>
<text x="158.3" y="99.9">9</text>
<text x="161.9" y="97.1">VDD IF</text>
<text x="161.9" y="100.9">BIAS R</text>
<text x="207.1" y="100.9">VDD PADS</text>
<text x="210.6" y="97.1">GPIO6</text>
<text x="218" y="96.2">29 GPIO06</text>
<text x="218" y="99.9">28</text>
<text x="234.6" y="97.1">1</text>
<text x="157.5" y="103.7">10</text>
<text x="157.5" y="107.4">11</text>
<text x="161.9" y="104.6">VDDA</text>
<text x="210.6" y="104.6">GPIO5</text>
<text x="218" y="107.4">26 GPIO04</text>
<text x="218" y="103.7">27 GPIO05</text>
<text x="243.9" y="104.6">1</text>
<text x="119.4" y="108.3">1</text>
<text x="157.5" y="111.1">12</text>
<text x="161.9" y="108.3">GPIO21</text>
<text x="161.9" y="112">RSTB</text>
<text x="210.6" y="112">GPIO3</text>
<text x="210.6" y="108.3">GPIO4</text>
<text x="218" y="111.1">25 GPIO03</text>
<text x="234.6" y="108.3">1</text>
<text x="243.9" y="112">1</text>
<text x="168.6" y="117.6" transform="rotate(-90 168.6 117.6)">GPIO22</text>
<text x="172.3" y="117.6" transform="rotate(-90 172.3 117.6)">GPIO23</text>
<text x="176" y="117.6" transform="rotate(-90 176 117.6)">VREG OUT</text>
<text x="179.8" y="117.6" transform="rotate(-90 179.8 117.6)">VDD PADS</text>
<text x="183.5" y="117.6" transform="rotate(-90 183.5 117.6)">VDD CORE</text>
<text x="187.2" y="117.6" transform="rotate(-90 187.2 117.6)">GPIO7</text>
<text x="191" y="117.6" transform="rotate(-90 191 117.6)">GPIO11</text>
<text x="194.7" y="117.6" transform="rotate(-90 194.7 117.6)">GPIO12</text>
<text x="198.4" y="117.6" transform="rotate(-90 198.4 117.6)">GPIO0</text>
<text x="202.1" y="117.6" transform="rotate(-90 202.1 117.6)">GPIO1</text>
<text x="205.9" y="117.6" transform="rotate(-90 205.9 117.6)">VDD PADS</text>
<text x="209.6" y="117.6" transform="rotate(-90 209.6 117.6)">GPIO2</text>
<text x="167.7" y="122.1" transform="rotate(-90 167.7 122.1)">13</text>
<text x="171.4" y="122.1" transform="rotate(-90 171.4 122.1)">14</text>
<text x="175.1" y="122.1" transform="rotate(-90 175.1 122.1)">15</text>
<text x="178.8" y="122.1" transform="rotate(-90 178.8 122.1)">16</text>
<text x="182.6" y="122.1" transform="rotate(-90 182.6 122.1)">17</text>
<text x="186.3" y="122.1" transform="rotate(-90 186.3 122.1)">18</text>
<text x="190" y="122.1" transform="rotate(-90 190 122.1)">19</text>
<text x="193.8" y="122.1" transform="rotate(-90 193.8 122.1)">20</text>
<text x="197.5" y="122.1" transform="rotate(-90 197.5 122.1)">21</text>
<text x="201.2" y="122.1" transform="rotate(-90 201.2 122.1)">22</text>
<text x="204.9" y="122.1" transform="rotate(-90 204.9 122.1)">23</text>
<text x="208.7" y="122.1" transform="rotate(-90 208.7 122.1)">24</text>
<text x="253.2" y="128.8">1</text>
<text x="172.3" y="137.9" transform="rotate(-90 172.3 137.9)">1</text>
<text x="253.2" y="136.2">1</text>
<text x="187.2" y="141.6" transform="rotate(-90 187.2 141.6)">1</text>
<text x="194.7" y="141.6" transform="rotate(-90 194.7 141.6)">1</text>
<text x="202.1" y="141.6" transform="rotate(-90 202.1 141.6)">1</text>
<text x="215.2" y="141.6" transform="rotate(-90 215.2 141.6)">1</text>
<text x="253.2" y="143.7">1</text>
<text x="277.5" y="143.7">1</text>
<text x="168.6" y="145.3" transform="rotate(-90 168.6 145.3)">1</text>
<text x="191" y="149" transform="rotate(-90 191 149)">1</text>
<text x="198.4" y="149" transform="rotate(-90 198.4 149)">1</text>
<text x="253.2" y="151.2">1</text>
<text x="277.5" y="151.2">1</text>
<text x="61.4" y="161.4">0</text>
<text x="76.4" y="161.4">0</text>
<text x="253.2" y="158.6">1</text>
<text x="61.4" y="167">0</text>
<text x="61.4" y="165.1">0</text>
<text x="61.4" y="163.3">0</text>
<text x="65" y="167.9">GND</text>
<text x="65" y="162.3">GND</text>
<text x="65" y="166.1">GND</text>
<text x="65" y="164.2">GND</text>
<text x="70" y="162.3">GND</text>
<text x="70" y="164.2">GND</text>
<text x="70" y="166.1">GND</text>
<text x="70" y="167.9">GND</text>
<text x="76.4" y="163.3">0</text>
<text x="76.4" y="165.1">0</text>
<text x="76.4" y="167">0</text>
<text x="158.2" y="166.1">1</text>
<text x="253.2" y="166.1">1</text>
<text x="204.4" y="195.9">Title</text>
<text x="204.4" y="199.6">Size: A3</text>
<text x="204.4" y="202.4">Date: 09/06/2011</text>
<text x="216.9" y="200.6">Revision:rev A&amp;B</text>
<text x="217.1" y="198.7">Number:</text>
<text x="220.3" y="202.4">Time: 12:05:09</text>
<text x="234.2" y="202.4">Sheet1 of 1</text>
</g>
<g font-size="1.7" fill="#4c4c4c">
<text x="110.4" y="34.7">GND</text>
<text x="116" y="34.7">GND</text>
<text x="121.6" y="34.7">GND</text>
<text x="138.3" y="34.7">GND</text>
<text x="162.6" y="31">GND</text>
<text x="170" y="31">GND</text>
<text x="67.5" y="51.5">GND</text>
<text x="58.2" y="66.4">GND</text>
<text x="237.1" y="66.4">GND</text>
<text x="63.8" y="86.9">GND</text>
<text x="75" y="86.9">GND</text>
<text x="106.7" y="90.6">GND</text>
<text x="127.2" y="90.6">GND</text>
<text x="136.5" y="99.9">GND</text>
<text x="252" y="109.2">GND</text>
<text x="129" y="116.7">GND</text>
<text x="140.2" y="124.1">GND</text>
<text x="220.3" y="124.1">GND</text>
<text x="177.5" y="144.6">GND</text>
<text x="119.7" y="165.1">GND</text>
<text x="179.3" y="165.1">GND</text>
<text x="186.8" y="165.1">GND</text>
<text x="58.2" y="174.4">GND</text>
<text x="76.9" y="174.4">GND</text>
<text x="138.3" y="178.2">GND</text>
<text x="242.7" y="174.4">GND</text>
</g>
<g font-size="1.7" fill="#262626">
<text x="186.3" y="55.6" transform="rotate(-90 186.3 55.6)">GPIO13</text>
<text x="190.1" y="55.6" transform="rotate(-90 190.1 55.6)">GPIO14</text>
<text x="193.8" y="55.6" transform="rotate(-90 193.8 55.6)">GPIO15</text>
<text x="197.5" y="55.6" transform="rotate(-90 197.5 55.6)">GPIO16</text>
<text x="205" y="55.6" transform="rotate(-90 205 55.6)">GPIO17</text>
<text x="149.4" y="107.4">GPIO21</text>
<text x="171.4" y="130.1" transform="rotate(-90 171.4 130.1)">GPIO23</text>
<text x="167.7" y="135.7" transform="rotate(-90 167.7 135.7)">GPIO22</text>
<text x="186.3" y="135.7" transform="rotate(-90 186.3 135.7)">GPIO07</text>
<text x="190.1" y="135.7" transform="rotate(-90 190.1 135.7)">GPIO11</text>
<text x="193.8" y="135.7" transform="rotate(-90 193.8 135.7)">GPIO12</text>
<text x="197.5" y="135.7" transform="rotate(-90 197.5 135.7)">GPIO00</text>
<text x="201.2" y="135.7" transform="rotate(-90 201.2 135.7)">GPIO01</text>
<text x="208.7" y="135.7" transform="rotate(-90 208.7 135.7)">GPIO02</text>
<text x="143.8" y="165.2">nRST</text>
</g>
<g font-size="1.3" fill="#0e0e0e">
<text x="107.1" y="83.1">GND</text>
<text x="216" y="121.3">EPAD</text>
</g>
</svg>
